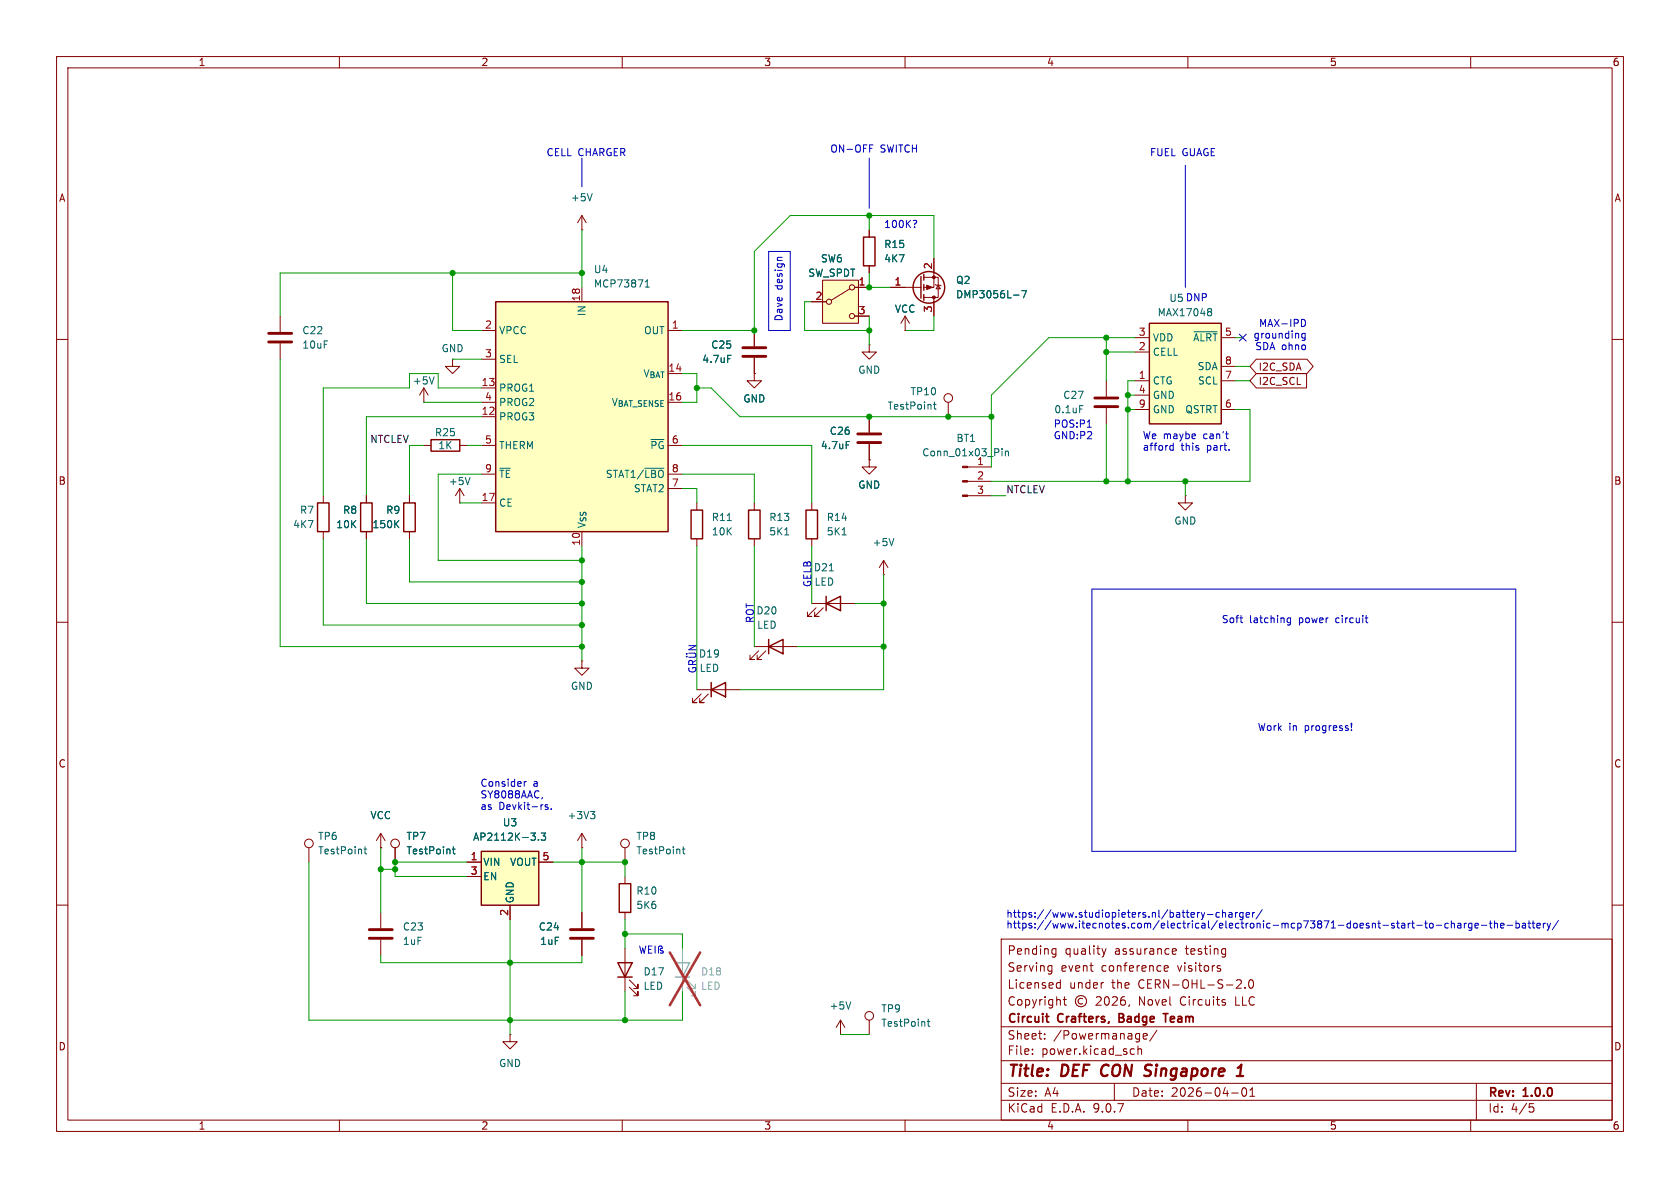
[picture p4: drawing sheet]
<svg xmlns="http://www.w3.org/2000/svg" width="297mm" height="210mm" viewBox="0 0 297 210" stroke-linecap="round" stroke-linejoin="round" font-family="sans-serif">
<g fill="none" stroke="#840000" stroke-width=".18">
<path d="M10 10h277v190h-277zM12 12h273v186h-273zM60 10v2M110 10v2M160 10v2M210 10v2M260 10v2M10 60h2M285 60h2M10 110h2M285 110h2M10 160h2"/>
<path d="M102.9 161.3v2.8M102.9 166.1v2.8M177 166h108v32h-108zM185.5 170.7l.5 .1M186 170.7v1.2l-.3 .3M186 171.6l-.5 .1M186.2 167.7l.5 .1M186.7 167.7v1.2l-.2 .2-.3 .1M186.7 168.6l-.5 .1M186.9 174.6h.6M186.9 173.8h.6M187.5 173.2v1.5"/>
<path d="M188 176.7h.5M188.2 176.2v1.3l.3 .2M191.4 176.6a.52 .52 0 0 0-.8 .4 .52 .52 0 0 0 .8 .4M193.8 176.3l.6-.1 .2 .1 .1 .3-1 1.1h1M194.8 167.7l.4 1M195 173.7h.1M195.2 168.7l-.2 .4M195.4 176.3l.2-.1a.81 .81 0 0 1 .6 .6 .81 .81 0 0 1-.3 .8l-.2 .1a.81 .81 0 0 1-.3-1.4zM195.5 167.7l-.3 1M196.7 176.3l.5-.1 .3 .1v.3l-.9 1.1h.9M198.8 176.2a.59 .59 0 0 0-.7 .6v.6l.1 .2 .5 .1 .2-.1 .1-.5-.2-.3h-.4l-.3 .3M199.7 177.6l-.2 .3"/>
<path d="M205.8 171.2l.7-.1v-.3l-.5-.1-.2 .2 .1 .7h.6M207.3 168.6h.6M207.3 167.8l.4-.1 .3 .4-.8 .1M215.4 171.2l.3 .1 .1 .2-.2 .2h-.3M215.4 170.7l.3 .1M216.2 167.7l.5 .1M216.5 177.2l.2 .2-.2 .3M216.5 176.7l.1 .1M216.7 167.7v1.2l-.3 .3M216.7 168.6l-.5 .1M218.6 173.3l.6-.1 .2 .1 .1 .3-1 1.1h1M220.1 174.6v.1"/>
<path d="M220.9 173.3l.2-.1a.81 .81 0 0 1 .6 .6 .81 .81 0 0 1-.3 .8l-.2 .1a.81 .81 0 0 1-.3-1.4zM285 160h2M60 198v2M110 198v2M160 198v2M177 194.5h108M177 191.5h108M177 187.5h108M177 181.5h108M182.5 186.3v.1M182.5 185.5v.1M184.7 183.6v.1"/>
<path d="M184.7 182.8v.1M197 191.5v3M200.1 185.4l.4 .1M200.5 186.3l-.4 .1M201.2 185.5l.2-.1 .3 .1 .1 .9M201.2 184.9v1.5M202.1 183.2l.7-.1-.1-.3-.4-.1-.2 .2 .1 .7h.5M204.5 182.1l-1.3 2M210 198v2M217.7 193.2h1.2M219.7 192.4l.2-.1a.81 .81 0 0 1 .6 .6 .81 .81 0 0 1-.3 .8l-.2 .1a.81 .81 0 0 1-.3-1.4zM221 193.8h.8"/>
<path d="M221 192.7l.4-.4v1.5M260 198v2M261 191.5v6.5M270.4 195.1h.7M270.5 195.7h.4l.3 .3-.2 .5-.5 .1"/>
<circle cx="191.1" cy="177" r="1"/>
</g>
<path d="M202.8 189.2l.5 .2M202.9 188.2h.5M203.3 190l-.3 .2h-.5M218.6 190.2h1.2M218.8 188.8l.7-.6-.3 2" fill="none" stroke="#840000" stroke-width=".4"/>
<path d="M184.8 179.7h.6M197.8 179.9h.5M198.3 179.2h-.5v1.5h.6M205.6 179.2h.9M206.1 179.2v1.5M185.3 180.7h.1" fill="none" stroke="#840000" stroke-width=".3"/>
<path d="M100.8 165.9h4.1M100.8 164.3h4.1" fill="none" stroke="#840000" stroke-width=".51"/>
<path d="M87.6 53.3h30.5v40.7h-30.5z" fill="#ffffc2"/>
<path d="M87.6 53.3h30.5v40.7h-30.5z" fill="none" stroke="#840000" stroke-width=".25"/>
<g fill="none" stroke="#840000" stroke-width=".18">
<path d="M102.9 38.1v2.5M102.9 38.1l-.8 1.3M102.9 38.1l.7 1.3M49.5 55.9v2.8M85.1 58.4h2.5M102.9 40.6h.1M102.9 50.8v2.5M118.1 58.4h2.5M49.5 60.7v2.8M80 63.5v1.3h1.3l-1.3 1.2-1.3-1.2h1.3M80 63.5h.1M85.1 63.5h2.5"/>
<path d="M85.1 68.6h2.5M85.1 71.1h2.5M85.1 73.7h2.5M85.1 78.7h2.5M118.1 78.7h2.5M85.1 83.8h2.5M85.1 88.9h2.5M102.9 94v2.5M118.1 83.8h2.5M118.1 86.4h2.5M67.3 161.3v2.8M67.3 166.1v2.8"/>
</g>
<path d="M104.7 34.2l-.4 1.3M114.1 50.7h.7M114.1 49.8l.3-.3v1.2M88.4 82.8h1.8M114 82.8h3.4" fill="none" stroke="#006464" stroke-width=".18"/>
<path d="M47.5 58.9h4.1M47.5 60.5h4.1M65.3 164.3h4M65.3 165.9h4" fill="none" stroke="#840000" stroke-width=".51"/>
<path d="M85.1 150.5h10.1v9.5h-10.1z" fill="#ffffc2"/>
<path d="M63.8 88.9h2v5.1h-2zM125.7 121.9l2.6-1.2v2.5zM125.7 120.7v2.5M85.1 150.5h10.1v9.5h-10.1zM109.5 156.2h2v5.1h-2zM109.2 170.2h2.6l-1.3 2.5zM109.2 172.7h2.6" fill="none" stroke="#840000" stroke-width=".25"/>
<g fill="none" stroke="#840000" stroke-width=".18">
<path d="M64.8 87.6v1.3M64.8 94v1.3M102.9 116.8v1.3h1.2l-1.2 1.3-1.3-1.3h1.3M102.9 116.8h.1M123.2 121.9h7.6M124 122.7l-1.6 1.5h.8h-.8v-.8M125.2 122.7l-1.5 1.5h.8h-.8v-.8M67.3 149.9h.1M67.3 147.3l-.8 1.3M67.3 147.3l.8 1.3M67.3 147.3v2.6M69.8 149.9v2.5"/>
<path d="M82.5 152.4h2.6M82.5 154.9h2.6M95.2 152.4h2.6M102.9 149.9h.1M102.9 147.3l-.8 1.3M102.9 147.3l.7 1.3M102.9 147.3v2.6M110.5 149.9v2.5M110.5 154.9v1.3M90.2 160v2.6M110.5 161.3v1.3M110.5 167.6v7.7"/>
<path d="M111.3 174.5l1.5 1.5v-.7v.7h-.8M111.3 173.2l1.5 1.6v-.8v.8h-.8M90.2 182.9v1.3h1.2l-1.2 1.2-1.3-1.2h1.3M90.2 182.9h.1"/>
<circle cx="69.8" cy="149.1" r=".76"/>
<circle cx="110.5" cy="149.1" r=".76"/>
</g>
<path d="M80 150.1h.5M80.2 149.7v1.1l.3 .1M93.9 147.3h.7l-.4 .4M94.6 147.9v.5M95.2 148.4v.1M95.7 147.3h.8l-.5 .4 .4 .2v.5l-.2 .1-.5-.1M104.4 143.5h.8l-.5 .4M104.9 143.9l.3 .3v.3l-.3 .2M120.6 150.1h.5M120.8 149.7v1.1l.3 .1" fill="none" stroke="#006464" stroke-width=".18"/>
<path d="M120.6 167.6v7.7M121.4 174.5l1.5 1.5v-.7v.7h-.7M121.4 173.2l1.5 1.6v-.8v.8h-.7" fill="none" stroke="#a1a1a1" stroke-width=".18"/>
<path d="M119.4 170.2h2.5l-1.3 2.5zM119.4 172.7h2.5" fill="none" stroke="#a1a1a1" stroke-width=".25"/>
<path d="M118.4 168.4l5.4 9.3M123.8 168.4l-5.4 9.3" fill="none" stroke="#e12e31" stroke-width=".46"/>
<path d="M145.4 49.5h6.4v7.7h-6.4z" fill="#ffffc2"/>
<g fill="none" stroke="#840000" stroke-width=".18">
<path d="M143.5 53.3h2.5M145.4 49.5h6.4v7.7h-6.4zM150.2 51.1l-3.3 2M151.1 50.8h2.6M151.1 55.9h2.6M123.2 88.9v1.3M123.2 95.3v1.2M133.3 88.9v1.3M133.3 95.3v1.2M143.5 88.9v1.3M143.5 95.3v1.2M153.7 81.3v1.3h1.2l-1.2 1.2-1.3-1.2h1.3"/>
<path d="M153.7 81.3h.1M133.3 114.3h7.7M134.1 115.1l-1.5 1.5h.7h-.7v-.8M135.4 115.1l-1.5 1.5h.7h-.7v-.8M143.5 106.7h7.6M144.3 107.4l-1.6 1.6h.8h-.8v-.8M145.5 107.4l-1.5 1.6h.8h-.8v-.8M148.6 182.9h.1M148.6 180.3l-.8 1.3M148.6 180.3l.8 1.3M148.6 180.3v2.6"/>
<circle cx="146.6" cy="53.3" r=".46"/>
<circle cx="150.6" cy="50.8" r=".46"/>
<circle cx="150.6" cy="55.9" r=".46"/>
</g>
<path d="M128.6 92h.7M138.7 94.6h.7M148.9 94.6h.7M146.6 100.9h.7M150.4 177.1l-.4 1.3" fill="none" stroke="#006464" stroke-width=".18"/>
<path d="M122.2 90.2h2v5.1h-2zM132.3 90.2h2.1v5.1h-2.1zM142.5 90.2h2v5.1h-2zM135.9 114.3l2.5-1.3v2.6zM135.9 113v2.6M146 106.7l2.6-1.3v2.6zM146 105.4v2.6" fill="none" stroke="#840000" stroke-width=".25"/>
<path d="M203.2 57.2h12.7v17.7h-12.7z" fill="#ffffc2"/>
<g fill="none" stroke="#840000" stroke-width=".25">
<path d="M152.7 41.9h2v5.1h-2zM162.8 48.9v3.8M163.3 48.5v1M163.3 50.3v1M163.3 52.1v1M203.2 57.2h12.7v17.7h-12.7zM76.2 77.7h5.1v2.1h-5.1zM56.1 88.9h2.1v5.1h-2.1zM71.4 88.9h2v5.1h-2z"/>
<circle cx="164.2" cy="50.8" r="2.79"/>
</g>
<g fill="none" stroke="#840000" stroke-width=".18">
<path d="M133.3 58.4v2.8M143.5 53.3h2.5M151.1 50.8h2.6M151.1 55.9h2.6M153.7 40.6v1.3M153.7 47v1.3M157.5 50.8h5.3M160 58.4h.1M160 55.9l-.7 1.3M160 55.9l.8 1.3M160 55.9v2.5M163.3 49h2.6v3.6h-2.6"/>
<path d="M165.1 45.7v5.1h-1.8M165.1 52.6v3.3M165.4 50.3l.1 .1h.7l.2 .1M165.9 50.4l.3 .7h-.7zM200.7 59.7h2.5M215.9 59.7h2.5M74.9 71.1h.1M74.9 78.7h1.3M74.9 68.6l-.7 1.3M74.9 68.6l.8 1.3M74.9 68.6v2.5M81.3 78.7h1.2"/>
<path d="M133.3 66v1.3h1.3l-1.3 1.3-1.2-1.3h1.2M133.3 66h.1M133.3 63.2v2.8M153.7 61v1.2h1.2l-1.2 1.3-1.3-1.3h1.3M153.7 61h.1M153.7 73.7v2.8M153.7 78.5v2.8M167.6 71.1v2.6M195.6 67.3v2.8M195.6 72.1v2.8M200.7 62.2h2.5M200.7 67.3h2.5"/>
<path d="M200.7 69.9h2.5M200.7 72.4h2.5M215.9 67.3h2.5M215.9 72.4h2.5M215.9 64.8h2.5M222.1 63.5h8.9l1.2 1.3-1.2 1.2h-8.9l-1.1-1.2zM222.1 66h8.9v2.6h-8.9l-1.1-1.3zM57.1 87.6v1.3M57.1 94v1.3M64.8 87.6v1.3M64.8 94v1.3M72.4 87.6v1.3"/>
<path d="M72.4 94v1.3M81.3 88.9h.1M81.3 86.4l-.8 1.2M81.3 86.4l.7 1.2M81.3 86.4v2.5M153.7 81.3h.1M156.2 99.1l-.8 1.2M156.2 99.1l.8 1.2M156.2 99.1v2.5M171 82.6h4.3M171 85.1h4.3M171 87.6h4.3"/>
<path d="M209.5 87.6v1.3h1.3l-1.3 1.3-1.2-1.3h1.2M209.5 87.6h.1M156.2 101.6h.1M54.6 149.9v2.5M67.3 149.9h.1M69.8 149.9v2.5M82.5 152.4h2.6M82.5 154.9h2.6M95.2 152.4h2.6M90.2 160v2.6M102.9 161.3v2.8M102.9 166.1v2.8"/>
<path d="M153.7 180.3v2.6"/>
<circle cx="167.6" cy="70.4" r=".76"/>
<circle cx="54.6" cy="149.1" r=".76"/>
<circle cx="153.7" cy="179.6" r=".76"/>
</g>
<g fill="none" stroke="#006464" stroke-width=".18">
<path d="M179.2 52.2h.9M180.6 51.4h.9l-.6 1.2M211.1 58.6h4.1M213.7 54.6h.3l.2 .2-.2 .3M213.7 55.1h.3M214 55.1l.2 .2v.3l-.1 .2h-.4M76.7 66.6l-.4 1.3M128.6 62.8h.6M149.6 78h.6M165 71.5h.5M165.2 71.1v1.1l.3 .1M177.1 79.3v.1"/>
<path d="M177.1 79.7v.9M177.7 79.7v.9M177.7 79.9l.2-.2 .3 .1 .1 .8M190.9 71.7h.6M70 92.6l.5 .7M70.5 92l-.7 .7M83.1 84.4l-.4 1.3M158 95.2l-.4 1.3M64.3 150.1h.5M64.5 149.7v1.1l.3 .1M80 150.1h.5M80.2 149.7v1.1l.3 .1"/>
<path d="M93.9 147.3h.7l-.4 .4M94.6 147.9v.5M95.2 148.4v.1M95.7 147.3h.8l-.5 .4 .4 .2v.5l-.2 .1-.5-.1M163.9 180.6h.5M164.1 180.2v1l.3 .2"/>
</g>
<g fill="#840000" stroke="#840000" stroke-width=".18">
<path d="M170.2 82.4h.8v.3h-.8z"/>
<path d="M170.2 85h.8v.2h-.8z"/>
<path d="M170.2 87.5h.8v.3h-.8z"/>
<path d="M163.8 50.4l1 .4-1 .4z"/>
<circle cx="165.1" cy="52.6" r=".25"/>
<circle cx="165.1" cy="49" r=".25"/>
</g>
<path d="M131.3 63h4.1M131.3 61.5h4.1M151.6 76.7h4.1M151.6 78.2h4.1M193.5 71.9h4.1M193.5 70.4h4.1" fill="none" stroke="#840000" stroke-width=".51"/>
<g fill="none" stroke="#0000c2" stroke-width=".18">
<path d="M102.9 27.9v5.1M153.7 27.9v8.9M153.7 26.2h.5M153.7 25.6h.6M161.6 39h.3l.2 .1-.3 .4M209.5 29.2v21.6M135.9 44.5h3.8v13.9h-3.8zM138.3 45.5l-.8 .1M230.4 56.5a.68 .68 0 0 1 .4 .6 .68 .68 0 0 1-.4 .6M230.7 58.9v1.2M230.7 59l-.3-.1-.3 .3 .2 .5h.4M192.2 75.5h.7"/>
<path d="M206.9 79.5h.5M206.9 78.8h.5M207.4 78.3v1.3M216.7 76.7h.4M217 77.6h.1M121.3 116.1h.2M121.3 115.6h.2M121.8 115.5h1l.2 .2M121.8 114.1h1.2l-1.2 .8h1.2M121.8 118.1a.59 .59 0 0 0 .6 .7 .59 .59 0 0 0 .6-.7l-.5-.1v.2M122.4 117.5v-.6l-.2-.2-.3 .1-.1 .7h1.2M123 116.7l-.6 .5"/>
<path d="M123 115.9l-.2 .3h-1M193 104.1h75v46.4h-75zM219.2 109.2h.5M219.6 110.1h.1M228.2 109.3l-.4-.1-.2 .3 .1 .5h.5M228.2 109.2v1.1l-.3 .2-.3-.1M241.3 109.2h.5M241.6 110l.2 .1M92.7 138.2v.8M93 138.2l-.3 .2M238.9 129v.1M238.9 127.9v.7"/>
<path d="M95.9 141l-.1 .2M96.8 142.3l-.3-.1-.1 .2v.2l.4 .1v.3h-.4M97.5 143v.1M113.1 167.2l.3 1.3 .2-.9 .3 .9 .3-1.3M114.7 167.8h.4M115.3 167.2h-.6v1.3h.6M115.8 167.2v1.3M116.7 168.4l.4 .1 .2-.2-.1-.2-.5-.2 .1-.2 .3-.1a.34 .34 0 0 0-.3-.4 .34 .34 0 0 0-.4 .3v1M213 161.3l-.3 .8M213.5 161.7h.9M215.6 161.4l-.4-.1-.2 .2 .1 .6h.5M216.1 161.4l.2-.1 .3 .1 .1 .7"/>
<path d="M216.1 160.9v1.2M217.3 161.4h.5v.7M217.8 161.6l-.4 .1-.2 .1 .2 .3h.4M218.4 161.3v.8M218.8 161.3l-.4 .2M219.7 161.4l-.3-.1-.3 .2 .2 .6h.4M219.7 161.3v1M220.3 161.7l.6-.1-.1-.2-.3-.1-.2 .2 .1 .6h.4M221.4 161.3v.8M221.8 161.3l-.4 .2M223.1 160.8l-1.1 1.6M250.5 163.6h.9"/>
<path d="M251.9 163.2h.4M252 162.8v1.1l.3 .2M252.8 163.3l.3-.1 .3 .2v.4l-.3 .3-.3-.1-.1-.2zM253.9 163.6h1M256 163.3l-.3-.1-.3 .2 .2 .6h.4M256.6 163.3l.2-.1 .3 .1v.8M256.6 162.8v1.3M257.7 163.3h.5l.1 .8M258.3 163.5l-.5 .1-.1 .1 .1 .4 .5-.1M258.9 163.2v.9M259.2 163.2l-.3 .2M260.2 163.3l-.4-.1-.2 .2 .1 .6h.5"/>
<path d="M260.2 163.2v1l-.2 .3-.3-.1M260.8 163.6l.6-.1-.1-.2-.4-.1-.1 .2v.6h.5M261.9 163.6h1M263.3 163.2h.5M263.5 162.8v1.1l.3 .2M264.2 163.3l.2-.1 .3 .1v.8M264.2 162.8v1.3M265.3 163.6l.6-.1-.1-.2-.3-.1-.2 .2v.6h.5M266.4 163.6h1M268 163.3l.4-.1 .2 .2-.1 .6h-.5M268 162.8v1.3M269.2 163.3h.4l.1 .8"/>
<path d="M269.7 163.5l-.4 .1-.2 .1 .2 .4 .4-.1M270.1 163.2h.5M270.3 162.8v1.1l.3 .2M270.9 163.2h.4M271 162.8v1.1l.3 .2M271.7 163.6l.6-.1-.1-.2-.3-.1-.2 .2 .1 .6h.4M272.8 163.2v.9M273.2 163.2l-.4 .2M273.5 163.2l.3 .9M273.8 164.1l-.3 .4M274.1 163.2l-.3 .9M275.5 162.7l-1.1 1.7"/>
</g>
<g fill="none" stroke="#009600" stroke-width=".18">
<path d="M153.7 38.1v2.5M80 48.3v10.1h5.1M102.9 48.3h-53.4v7.6M102.9 40.6v10.2M143.5 53.3h-1.3v5.1h11.5M153.7 48.3v2.5h3.8M153.7 55.9v5.1M165.1 45.7v-7.6h-25.4l-6.4 6.4v13.9h-12.7M165.1 55.9v2.5h-5.1M195.6 59.7v7.6M200.7 59.7h-15.3l-10.1 10.2v12.7M218.4 59.7h1.3"/>
<path d="M49.5 63.5v50.8h53.4M74.9 71.1h10.2M74.9 78.7h-2.5v8.9M80 63.5h5.1M82.5 78.7h2.6M85.1 68.6h-7.6v-2.6h-5.1v2.6h-15.3v19M85.1 73.7h-20.3v13.9M120.6 66h2.6v5.1h-2.6M120.6 78.7h22.9v10.2M123.2 68.6h2.5l5.1 5.1h44.5M195.6 62.2h5.1M195.6 74.9v10.2"/>
<path d="M199.4 72.4h1.3M199.4 69.9h1.3M200.7 67.3h-1.3v17.8M218.4 72.4h2.6v12.7h-45.7M218.4 64.8h2.6M218.4 67.3h2.6M57.1 95.3v15.2h45.8M64.8 95.3v11.4h38.1M72.4 95.3v7.6h30.5M81.3 88.9h3.8M85.1 83.8h-7.6v15.3h25.4M102.9 96.5v20.3"/>
<path d="M120.6 86.4h2.6v2.5M120.6 83.8h12.7v5.1M123.2 96.5v25.4M133.3 96.5v17.8M143.5 96.5v10.2M175.3 87.6h2.5M209.5 85.1v2.5M141 114.3h15.2M151.1 106.7h5.1M156.2 101.6v20.3h-25.4M54.6 152.4v27.9h66v-5M67.3 149.9v11.4"/>
<path d="M67.3 153.7h2.5M82.5 152.4h-12.7v2.5h12.7M97.8 152.4h12.7v2.5M102.9 149.9v11.4M67.3 168.9v1.3h35.6v-1.3M90.2 162.6v20.3M110.5 165.1h10.1v2.5M110.5 162.6v5M110.5 175.3v5M148.6 182.9h5.1"/>
</g>
<path d="M219.1 59.1l1.2 1.2M220.3 59.1l-1.2 1.2" fill="none" stroke="#000084" stroke-width=".18"/>
<g fill="#009600" stroke="#009600" stroke-width=".18">
<circle cx="153.7" cy="38.1" r=".46"/>
<circle cx="195.6" cy="85.1" r=".46"/>
<circle cx="175.3" cy="73.7" r=".46"/>
<circle cx="195.6" cy="59.7" r=".46"/>
<circle cx="195.6" cy="62.2" r=".46"/>
<circle cx="153.7" cy="58.4" r=".46"/>
<circle cx="153.7" cy="50.8" r=".46"/>
<circle cx="167.6" cy="73.7" r=".46"/>
<circle cx="133.3" cy="58.4" r=".46"/>
<circle cx="69.8" cy="152.4" r=".46"/>
<circle cx="69.8" cy="153.7" r=".46"/>
<circle cx="102.9" cy="110.5" r=".46"/>
<circle cx="102.9" cy="114.3" r=".46"/>
<circle cx="102.9" cy="106.7" r=".46"/>
<circle cx="102.9" cy="102.9" r=".46"/>
<circle cx="110.5" cy="152.4" r=".46"/>
<circle cx="110.5" cy="165.1" r=".46"/>
<circle cx="110.5" cy="180.3" r=".46"/>
<circle cx="90.2" cy="170.2" r=".46"/>
<circle cx="90.2" cy="180.3" r=".46"/>
<circle cx="102.9" cy="152.4" r=".46"/>
<circle cx="67.3" cy="153.7" r=".46"/>
<circle cx="80" cy="48.3" r=".46"/>
<circle cx="102.9" cy="48.3" r=".46"/>
<circle cx="123.2" cy="68.6" r=".46"/>
<circle cx="102.9" cy="99.1" r=".46"/>
<circle cx="209.5" cy="85.1" r=".46"/>
<circle cx="199.4" cy="85.1" r=".46"/>
<circle cx="199.4" cy="72.4" r=".46"/>
<circle cx="199.4" cy="69.9" r=".46"/>
<circle cx="153.7" cy="73.7" r=".46"/>
<circle cx="156.2" cy="114.3" r=".46"/>
<circle cx="156.2" cy="106.7" r=".46"/>
</g>
<g font-size="2.8" fill="#840000">
<text x="178" y="190.9">Title:</text>
<text x="187.7" y="190.9">DEF CON</text>
<text x="204" y="190.9">Singapore</text>
</g>
<g font-size="2.1" fill="#840000">
<text x="178" y="172">Serving</text>
<text x="178" y="169">Pending</text>
<text x="187.5" y="172">event</text>
<text x="188.2" y="169">quality</text>
<text x="194.7" y="172">conference</text>
<text x="197.1" y="169">assurance</text>
<text x="208.3" y="172">visitors</text>
<text x="209.8" y="169">testing</text>
<text x="178" y="178">Copyright</text>
<text x="178" y="175">Licensed</text>
<text x="189" y="175">under</text>
<text x="196.6" y="175">the</text>
<text x="201.4" y="175">CERN-OHL-S-2.0</text>
<text x="201.5" y="178">Novel</text>
<text x="208.9" y="178">Circuits</text>
<text x="218.8" y="178">LLC</text>
<text x="178" y="184">Sheet:</text>
<text x="178" y="181.2">Circuit</text>
<text x="186.2" y="184">/Powermanage/</text>
<text x="187.1" y="181.2">Crafters,</text>
<text x="198.5" y="181.2">Badge</text>
<text x="207.1" y="181.2">Team</text>
<text x="178" y="186.7">File:</text>
<text x="184.1" y="186.7">power.kicad_sch</text>
<text x="178" y="196.9">KiCad</text>
<text x="178" y="194.1">Size:</text>
<text x="184.7" y="194.1">A4</text>
<text x="185.7" y="196.9">E.D.A.</text>
<text x="193.3" y="196.9">9.0.7</text>
<text x="200" y="194.1">Date:</text>
<text x="207" y="194.1">2026-04-01</text>
<text x="263" y="194.3">Rev:</text>
<text x="263" y="196.9">Id:</text>
<text x="267.1" y="196.9">4/5</text>
<text x="269.4" y="194.3">1.0.0</text>
</g>
<g font-size="1.8" fill="#840000">
<text x="35" y="11.9">1</text>
<text x="85" y="11.9">2</text>
<text x="135" y="11.9">3</text>
<text x="185" y="11.9">4</text>
<text x="235" y="11.9">5</text>
<text x="285" y="11.9">6</text>
<text x="10.3" y="35.9">A</text>
<text x="285.3" y="35.9">A</text>
<text x="222.4" y="65.7">I2C_SDA</text>
<text x="222.4" y="68.3">I2C_SCL</text>
<text x="10.3" y="85.9">B</text>
<text x="285.3" y="85.9">B</text>
<text x="10.3" y="135.9">C</text>
<text x="285.3" y="135.9">C</text>
<text x="10.3" y="185.9">D</text>
<text x="285.3" y="185.9">D</text>
<text x="35" y="199.9">1</text>
<text x="85" y="199.9">2</text>
<text x="135" y="199.9">3</text>
<text x="185" y="199.9">4</text>
<text x="235" y="199.9">5</text>
<text x="285" y="199.9">6</text>
</g>
<g font-size="1.8" fill="#0000c2">
<text x="96.5" y="27.7">CELL CHARGER</text>
<text x="146.7" y="27.1">ON-OFF</text>
<text x="155.6" y="27.1">SWITCH</text>
<text x="203.2" y="27.7">FUEL</text>
<text x="209" y="27.7">GUAGE</text>
<text x="156.2" y="40.4">100K?</text>
<text x="138.4" y="51.3" transform="rotate(-90 138.4 51.3)">design</text>
<text x="206.6" y="53.6">U5 DNP</text>
<text x="138.4" y="56.9" transform="rotate(-90 138.4 56.9)">Dave</text>
<text x="221.5" y="59.9">grounding</text>
<text x="222.5" y="57.9">MAX-IPD</text>
<text x="221.8" y="62">SDA ohno</text>
<text x="186.2" y="75.7">POS:P1</text>
<text x="186.2" y="77.7">GND:P2</text>
<text x="201.9" y="77.7">We maybe</text>
<text x="212.9" y="77.7">can't</text>
<text x="201.9" y="79.8">afford</text>
<text x="208.8" y="79.8">this</text>
<text x="213.5" y="79.8">part.</text>
<text x="143.8" y="101.2">D21</text>
<text x="143.5" y="103.9" transform="rotate(-90 143.5 103.9)">GELB</text>
<text x="133.3" y="110.2" transform="rotate(-90 133.3 110.2)">ROT</text>
<text x="133.6" y="108.8">D20</text>
<text x="215.9" y="110.2">Soft</text>
<text x="220.9" y="110.2">latching</text>
<text x="229.7" y="110.2">power</text>
<text x="236.4" y="110.2">circuit</text>
<text x="123.5" y="116.4">D19</text>
<text x="222.2" y="129.3">Work</text>
<text x="227.8" y="129.3">in</text>
<text x="230.8" y="129.3">progress!</text>
<text x="84.8" y="139.2">Consider</text>
<text x="84.8" y="141.2">SY8088AAC,</text>
<text x="84.8" y="143.3">as</text>
<text x="88.2" y="143.3">Devkit-rs.</text>
<text x="94.2" y="139.2">a</text>
<text x="177.8" y="162.3">https://www.studiopieters.nl/battery-charger/</text>
<text x="177.8" y="164.2">https://www.itecnotes.com/electrical/electronic-mcp73871-doesnt-start-to-charge-the-battery/</text>
</g>
<g font-size="1.8" fill="#006464">
<text x="100.8" y="35.8">+5V</text>
<text x="145" y="46.6">SW6</text>
<text x="156.2" y="44">R15</text>
<text x="156.2" y="46.6">4K7</text>
<text x="104.9" y="51">MCP73871</text>
<text x="104.9" y="48.5">U4</text>
<text x="142.8" y="49.1">SW_SPDT</text>
<text x="168.9" y="50.4">Q2</text>
<text x="168.9" y="52.9">DMP3056L-7</text>
<text x="53.3" y="59.3">C22</text>
<text x="88.1" y="59.3">VPCC</text>
<text x="103.7" y="56" transform="rotate(-90 103.7 56)">IN</text>
<text x="113.8" y="59.3">OUT</text>
<text x="158.1" y="55.5">VCC</text>
<text x="204.5" y="56.1">MAX17048</text>
<text x="53.3" y="61.8">10uF</text>
<text x="78" y="62.5">GND</text>
<text x="88.1" y="64.4">SEL</text>
<text x="124.1" y="64.4">4.7uF</text>
<text x="125.6" y="61.8">C25</text>
<text x="203.7" y="60.6">VDD</text>
<text x="203.7" y="63.1">CELL</text>
<text x="210.8" y="60.6">~{ALRT}</text>
<text x="211.6" y="65.6">SDA</text>
<text x="72.9" y="68.2">+5V</text>
<text x="88.1" y="69.4">PROG1</text>
<text x="88.1" y="72">PROG2</text>
<text x="108" y="72">V_{BAT_SENSE}</text>
<text x="113.6" y="66.9">V_{BAT}</text>
<text x="131.3" y="71.3">GND</text>
<text x="151.6" y="66.3">GND</text>
<text x="160.9" y="70.1">TP10</text>
<text x="187.9" y="70.7">C27</text>
<text x="203.7" y="68.2">CTG</text>
<text x="203.7" y="70.7">GND</text>
<text x="211.7" y="68.2">SCL</text>
<text x="76.8" y="77.3">R25</text>
<text x="88.1" y="74.5">PROG3</text>
<text x="146.6" y="77.1">C26</text>
<text x="156.8" y="72.6">TestPoint</text>
<text x="186.3" y="73.3">0.1uF</text>
<text x="203.7" y="73.3">GND</text>
<text x="209.4" y="73.3">QSTRT</text>
<text x="77.4" y="79.6">1K</text>
<text x="88.1" y="79.6">THERM</text>
<text x="114.9" y="79.6">~{PG}</text>
<text x="145" y="79.6">4.7uF</text>
<text x="162.9" y="80.9">Conn_01x03_Pin</text>
<text x="169" y="78.3">BT1</text>
<text x="172.6" y="82.3">1</text>
<text x="79.2" y="86">+5V</text>
<text x="88.1" y="84.7">~{TE}</text>
<text x="88.1" y="89.8">CE</text>
<text x="107" y="84.7">STAT1/~{LBO}</text>
<text x="112" y="87.2">STAT2</text>
<text x="151.6" y="86.6">GND</text>
<text x="51.7" y="93.6">4K7</text>
<text x="52.9" y="91">R7</text>
<text x="59.3" y="93.6">10K</text>
<text x="60.6" y="91">R8</text>
<text x="65.8" y="93.6">150K</text>
<text x="68.2" y="91">R9</text>
<text x="103.7" y="93.5" transform="rotate(-90 103.7 93.5)">V_{SS}</text>
<text x="125.7" y="92.3">R11</text>
<text x="125.7" y="94.8">10K</text>
<text x="135.9" y="92.3">R13</text>
<text x="135.9" y="94.8">5K1</text>
<text x="146.1" y="92.3">R14</text>
<text x="146.1" y="94.8">5K1</text>
<text x="207.5" y="92.9">GND</text>
<text x="154.2" y="96.7">+5V</text>
<text x="143.9" y="103.7">LED</text>
<text x="133.7" y="111.4">LED</text>
<text x="123.6" y="119">LED</text>
<text x="100.8" y="122.1">GND</text>
<text x="56.1" y="148.7">TP6</text>
<text x="65.4" y="145">VCC</text>
<text x="71.8" y="148.7">TP7</text>
<text x="83.5" y="148.8">AP2112K-3.3</text>
<text x="88.8" y="146.3">U3</text>
<text x="100.2" y="145">+3V3</text>
<text x="112.4" y="148.7">TP8</text>
<text x="56.1" y="151.2">TestPoint</text>
<text x="71.8" y="151.2">TestPoint</text>
<text x="85.3" y="153.3">VIN</text>
<text x="85.3" y="155.8">EN</text>
<text x="90.1" y="153.3">VOUT</text>
<text x="112.4" y="151.2">TestPoint</text>
<text x="91" y="159.8" transform="rotate(-90 91 159.8)">GND</text>
<text x="112.4" y="158.3">R10</text>
<text x="112.4" y="160.9">5K6</text>
<text x="71.1" y="167.2">1uF</text>
<text x="71.1" y="164.7">C23</text>
<text x="95.2" y="164.7">C24</text>
<text x="95.4" y="167.2">1uF</text>
<text x="113.7" y="172.6">D17</text>
<text x="113.7" y="175.2">LED</text>
<text x="146.6" y="178.7">+5V</text>
<text x="155.7" y="179.2">TP9</text>
<text x="155.7" y="181.7">TestPoint</text>
<text x="88.1" y="188.8">GND</text>
</g>
<g font-size="1.8" fill="#a90000">
<text x="164.8" y="47.7" transform="rotate(-90 164.8 47.7)">2</text>
<text x="102.6" y="53.4" transform="rotate(-90 102.6 53.4)">18</text>
<text x="144.1" y="53.1">2</text>
<text x="151.7" y="50.5">1</text>
<text x="158" y="50.5">1</text>
<text x="85.7" y="58.2">2</text>
<text x="118.7" y="58.2">1</text>
<text x="151.7" y="55.6">3</text>
<text x="164.8" y="55.3" transform="rotate(-90 164.8 55.3)">3</text>
<text x="201.2" y="59.4">3</text>
<text x="216.5" y="59.4">5</text>
<text x="85.7" y="63.2">3</text>
<text x="118.1" y="65.8">14</text>
<text x="201.2" y="62">2</text>
<text x="216.5" y="64.5">8</text>
<text x="85" y="68.3">13</text>
<text x="85.7" y="70.9">4</text>
<text x="118.1" y="70.9">16</text>
<text x="201.2" y="67.1">1</text>
<text x="201.2" y="69.6">4</text>
<text x="216.5" y="67.1">7</text>
<text x="85" y="73.4">12</text>
<text x="201.2" y="72.1">9</text>
<text x="216.5" y="72.1">6</text>
<text x="85.7" y="78.5">5</text>
<text x="85.7" y="83.6">9</text>
<text x="118.7" y="78.5">6</text>
<text x="118.7" y="83.6">8</text>
<text x="85" y="88.6">17</text>
<text x="118.7" y="86.1">7</text>
<text x="172.6" y="84.8">2</text>
<text x="172.6" y="87.4">3</text>
<text x="102.6" y="96.6" transform="rotate(-90 102.6 96.6)">10</text>
<text x="83.1" y="152.1">1</text>
<text x="83.1" y="154.7">3</text>
<text x="95.8" y="152.1">5</text>
<text x="89.9" y="162" transform="rotate(-90 89.9 162)">2</text>
</g>
<g font-size="1.8" fill="#0f0f0f">
<text x="65.4" y="78.4">NTCLEV</text>
<text x="177.8" y="87.3">NTCLEV</text>
</g>
<g font-size="1.8" fill="#989898">
<text x="123.8" y="172.6">D18</text>
<text x="123.8" y="175.2">LED</text>
</g>
</svg>
